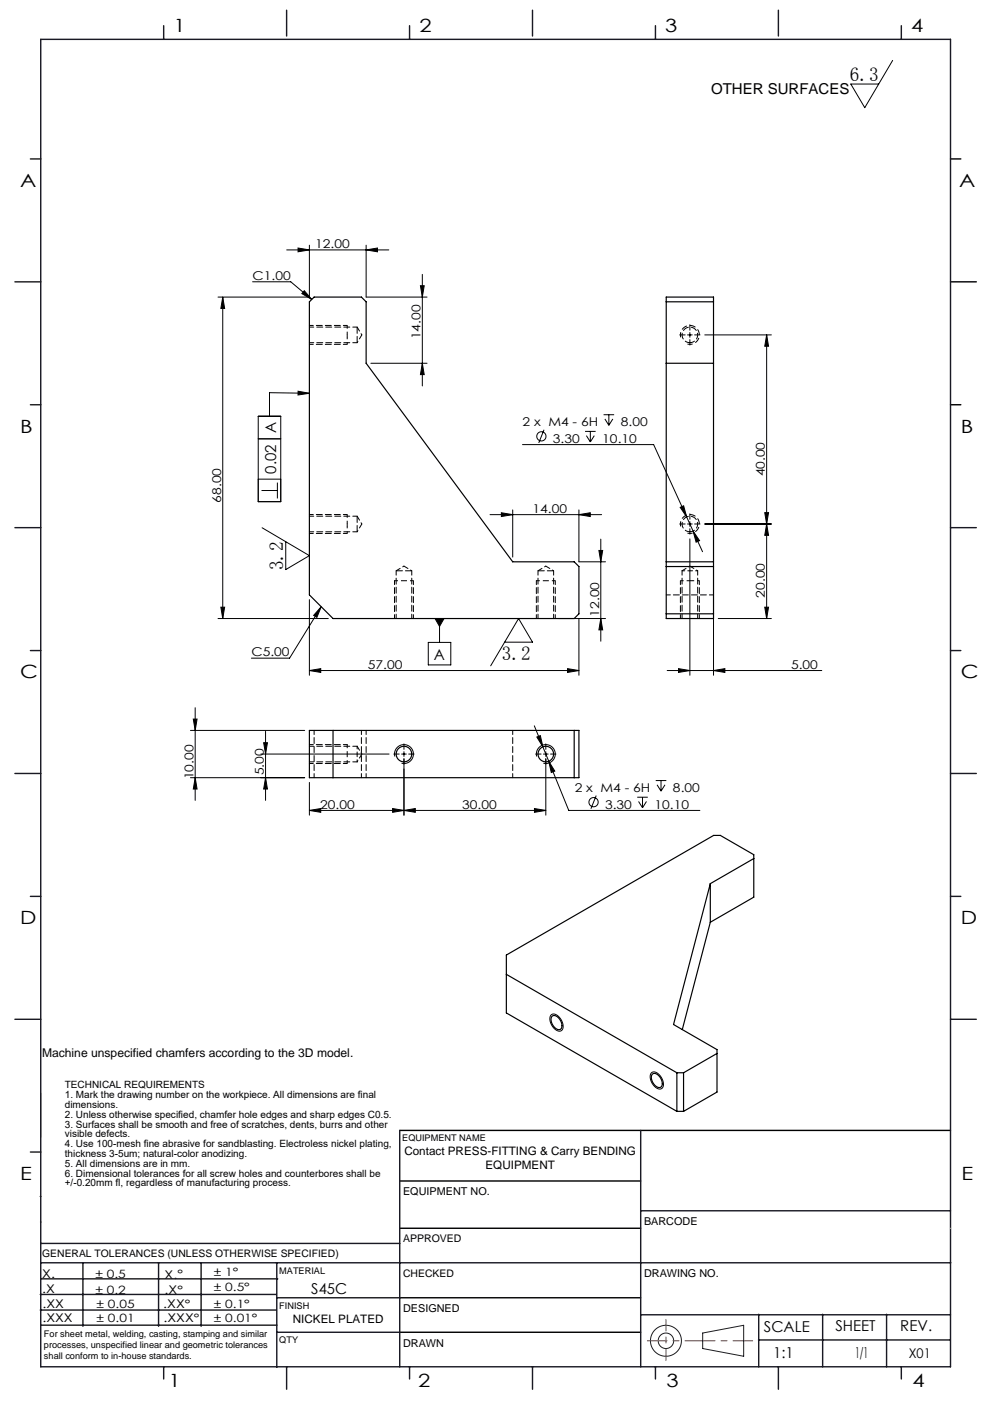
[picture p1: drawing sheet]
<svg xmlns="http://www.w3.org/2000/svg" width="210mm" height="297mm" viewBox="0 0 210 297" stroke-linecap="round" stroke-linejoin="round" font-family="sans-serif">
<g fill="none" stroke="#000" stroke-width=".21">
<path d="M188.8 12.8l-5.9 10-3-5h5.9M53.4 59.6h8.1l4.4 3.7M60.6 52.9h21.6M63 52.5l2.4 .4-2.4 .4zM65.4 51.9v10.9h-19.3M77.4 52.9l2.4-.4v.8zM77.4 51.9v10.9h12.9M89.3 58v23.6M47.1 62.8l.4 2.4h-.8zM47.1 62.8v68M64.4 61.5l1.5 1.8-2.1-1.2zM78.4 76.8h11.9"/>
<path d="M88.9 60.4h.8l-.4 2.4zM89.3 76.8l.4 2.4h-.8zM145.4 70.8h1M145.9 70.3v1M149 70.8h14.1M162.1 70.8l.4 2.4h-.8zM162.1 70.8v60M54.6 92.8h4.8M54.6 88.1h4.8v18h-4.8zM63 82.8l2.4 .4-2.4 .4zM65.4 83.2l-8.4-.1v5M110.5 94.1h27.7l10.4 22.6"/>
<path d="M115.1 90.9l-1.2 2.8M123.7 91.3h2.3M124 92.2l.8 1.3M124.8 91.3v2.2M125.7 92.2l-.9 1.3M127.6 87.7h2.3M127.9 88.6l.9 1.4M128.8 87.7v2.3M129.6 88.6l-.8 1.4M54.6 101.4h4.8M55.3 103.8h3.4M55.4 111.6l10 5.9-5 3v-5.9"/>
<path d="M58.7 102.1v3.3M103.6 108.9h23.6M106 108.5l2.4 .4-2.4 .4zM108.4 107.9v9.9M122.4 108.9l2.4-.4v.8zM122.4 107.9v10.9h5.7M126.7 116.4h.8l-.4 2.4zM127.1 114v21.6M143.8 107.3l.8-.3 .6 2.3zM145.4 110.8h1M145.9 110.3v1M145.9 114v28.8"/>
<path d="M146.6 112.3l1.3 2.1-.7 .3zM149 110.8h14.1M150.9 119.8v23M161.7 108.4h.8l-.4 2.4zM162.1 110.8l.4 2.4h-.8zM46.1 130.8h23.3M46.7 128.4h.8l-.4 2.4zM65.4 126.8v16M67.9 128.3l-.9 2.3-.7-.4zM67.9 128.3l-6.7 10.9h-8M90.6 135.9h4.7v4.8h-4.7zM92 130.8h1.9l-.9 1.7z"/>
<path d="M93 130.8v5.1M106.7 135.8h5.9l-2.9-5-5.9 10M118.1 130.8h10M122.4 130.8v12M127.1 130.8l.4 2.4h-.8zM151.9 130.8h11.2M161.7 128.4h.8l-.4 2.4zM40.3 154.5h24.1M40.9 152.1h.8l-.4 2.4zM41.3 149.7v19.6M55.2 159.5h27.1M55.8 157.1h.8l-.4 2.4z"/>
<path d="M56.2 154.7v14.6M65.4 141.8l2.4-.4v.8zM65.4 141.8h57M84.9 159.5h1M85.4 159v1M113 153.5l7.3 17.9h27.7M113.5 155.9l.8-.3 .5 2.4zM114.9 159.5h1M115.4 159v1M120 141.4l2.4 .4-2.4 .4zM141.1 141.8h32.7M143.5 141.4l2.4 .4-2.4 .4z"/>
<path d="M150.9 141.8l2.4-.4v.8zM40.3 164.5h24.1M41.3 164.5l.4 2.4h-.8zM56.2 164.5l.4 2.4h-.8zM65.4 171.4l2.4-.4v.8zM65.4 165.5v6.9M65.4 171.4h50M83 171l2.4 .4-2.4 .4zM83.5 160a2 2 0 0 1 1.8-2.5 2 2 0 0 1 2.1 2.2 2 2 0 0 1-2.5 1.7M85.4 171.4l2.4-.4v.8zM85.4 160.5v11.9M113 171l2.4 .4-2.4 .4z"/>
<path d="M113.5 160a2 2 0 0 1 1.8-2.5 2 2 0 0 1 2.1 2.2 2 2 0 0 1-2.5 1.7M115.4 160.5v11.9M116.1 161l1.2 2.1-.7 .3zM126.1 168.3l-1.1 2.8M134.8 168.6h2.2M135 169.5l.9 1.4M135.9 168.6v2.3M136.7 169.5l-.8 1.4M138.7 165.1h2.2M139 166l.8 1.4M139.8 165.1v2.3M140.6 166l-.8 1.4"/>
<path d="M116.5 214.8a1.19 1.19 0 0 1 1.9 .5 2.24 2.24 0 0 1 .4 2.7 1.63 1.63 0 0 1-2.1-1.2l-.4-1.1zM137.7 227a1.19 1.19 0 0 1 1.9 .5 2.25 2.25 0 0 1 .4 2.7 1.63 1.63 0 0 1-2.1-1.1l-.4-1.2z"/>
<circle cx="114.5" cy="92.3" r=".98"/>
<circle cx="125.5" cy="169.7" r=".98"/>
</g>
<path d="M73.4 71.3v1.5M73.4 111.3v1.5M146.3 122.8h1.6" fill="none" stroke="#000" stroke-width=".21" stroke-dasharray="1.3 .6" stroke-dashoffset=".8" stroke-linecap="butt"/>
<path d="M73.4 68.8v2M73.4 108.8v2M143.9 122.8h2M73.4 157.6v3.9" fill="none" stroke="#000" stroke-width=".21" stroke-dasharray="1.3 .6" stroke-dashoffset=".6" stroke-linecap="butt"/>
<path d="M83.4 122.8h4M113.4 122.8h4" fill="none" stroke="#000" stroke-width=".21" stroke-dasharray="1.3 .6" stroke-dashoffset=".5" stroke-linecap="butt"/>
<path d="M145.4 72.8a2 2 0 0 0 2.5-1.8 2 2 0 0 0-2.2-2.1 2 2 0 0 0-1.7 2.5M145.4 112.8a2 2 0 0 0 2.5-1.8 2 2 0 0 0-2.2-2.1 2 2 0 0 0-1.7 2.5" fill="none" stroke="#000" stroke-width=".21" stroke-dasharray="1.3 .6" stroke-dashoffset=".2" stroke-linecap="butt"/>
<g fill="none" stroke="#191924" stroke-width=".21">
<path d="M8.6 231.2v9.4M148.6 282l8.7-1.6v6.5l-8.7-1.6z"/>
<circle cx="140.8" cy="283.6" r="3.3"/>
<circle cx="140.8" cy="283.6" r="1.64"/>
</g>
<g fill="none" stroke="#000" stroke-width=".21" stroke-dasharray="15.2 1.3 1.3 1.3">
<path d="M144.9 70.8h-1.2M145.9 69.8v-1.1M145.9 71.8v1.2M146.9 70.8h1.1M144.9 110.8h-1.2M145.9 109.8v-1.1M145.9 111.8v1.2M146.9 110.8h1.1M84.4 159.5h-1.1M85.4 158.5v-1.1M86.4 159.5h1.2M114.4 159.5h-1.1"/>
<path d="M115.4 158.5v-1.1M116.4 159.5h1.2M85.4 160.5v1.2M115.4 160.5v1.2"/>
</g>
<g fill="none" stroke="#000" stroke-width=".21" stroke-dasharray="1.3 .6" stroke-dashoffset=".4">
<path d="M65.4 72.8h8M73.4 68.8h-8M65.4 112.8h8M73.4 108.8h-8M83.4 122.8v8M87.4 130.8v-8M113.4 122.8v8M117.4 130.8v-8M143.9 122.8v8M147.9 130.8v-8M150.9 125.8h-10M73.4 157.5h-8"/>
<path d="M76.4 154.5v10M77.4 154.5v10M108.4 154.5v10M65.4 161.5h8M66.4 164.5v-10"/>
</g>
<path d="M73.4 70.8v.5M73.4 110.8v.5M83.4 122.8h.1M113.4 122.8h.1M145.9 122.8h.4M73.4 157.5v.1" fill="none" stroke="#000" stroke-width=".21" stroke-dasharray="1.3 .6"/>
<path d="M201 33.6h2.2M201 59.6h5.5M201 85.6h2.2M84.5 239.1h116.5M84.6 259.8h50.9M84.6 249.8h50.9M84.6 274.5h50.9M84.5 281.8h51" fill="none" stroke="#000" stroke-width=".3"/>
<path d="M136.9 283.6h22.3" fill="none" stroke="#f00" stroke-width=".21" stroke-dasharray="6.3 1.3 1.3 1.3" stroke-dashoffset="2.2"/>
<path d="M140.8 287.8v-8.7" fill="none" stroke="#f00" stroke-width=".21" stroke-dasharray="6.3 1.3 1.3 1.3" stroke-dashoffset="3.9"/>
<g fill="none" stroke="#191924" stroke-width=".3">
<path d="M8.6 8.3h192.4v280.8h-192.4zM34.6 5.4v2.9M60.6 2.2v5.4M86.6 5.4v2.9M112.6 2.2v5.4M138.6 5.4v2.9M164.6 2.2v5.4M190.6 5.4v2.9M6.4 33.6h2.2M3.2 59.6h5.4M6.4 85.6h2.2M3.2 111.6h5.4"/>
<path d="M201 111.6h5.5M6.4 137.6h2.2M201 137.6h2.2M3.2 163.6h5.4M201 163.6h5.5M6.4 189.6h2.2M201 189.6h2.2M3.2 215.6h5.4M201 215.6h5.5M84.5 239.1v50M135.5 239.1v50M6.4 243.7h2.2"/>
<path d="M8.5 253.1h.1M8.6 258.5h.1M135.5 256.1h65.5M8.5 277.1h49.9M8.5 273.8h49.9M8.6 267.1h75.9M8.6 263h75.9M8.8 270.5h49.9M17.5 267.1v13.5M33.5 267.1v13.5M42.5 267.1v13.5M58.5 267.1v22.1"/>
<path d="M58.6 274.5h26M84.6 267.1h116.5M135.5 278.1h65.5M160.5 278v11.1M174 278v11.1M187.5 278v11.1M8.8 280.3h49.7M34.6 289.1v2.6M58.5 281.8h26M60.6 289.1v4.8M86.6 289.1v2.6M112.6 289.1v4.8"/>
<path d="M138.6 289.1v2.6M160.4 283.5h40.6M164.6 289.1v4.8M190.6 289.1v2.6"/>
</g>
<path d="M201 259.8h.1" fill="none" stroke="#c0c0c0" stroke-width=".21"/>
<g fill="#000">
<path d="M63 82.8l2.4 .4-2.4 .4zM92 130.8h1.9l-.9 1.7z"/>
<path d="M77.4 52.9l2.4-.4v.8zM63 52.5l2.4 .4-2.4 .4zM83 171l2.4 .4-2.4 .4zM65.4 171.4l2.4-.4v.8z"/>
<path d="M47.1 62.8l.4 2.4h-.8zM46.7 128.4h.8l-.4 2.4zM126.7 116.4h.8l-.4 2.4zM127.1 130.8l.4 2.4h-.8zM88.9 60.4h.8l-.4 2.4zM89.3 76.8l.4 2.4h-.8zM40.9 152.1h.8l-.4 2.4zM41.3 164.5l.4 2.4h-.8zM55.8 157.1h.8l-.4 2.4zM56.2 164.5l.4 2.4h-.8zM162.1 110.8l.4 2.4h-.8zM161.7 128.4h.8l-.4 2.4zM162.1 70.8l.4 2.4h-.8zM161.7 108.4h.8l-.4 2.4z"/>
<path d="M106 108.5l2.4 .4-2.4 .4zM122.4 108.9l2.4-.4v.8z"/>
<path d="M65.4 141.8l2.4-.4v.8zM120 141.4l2.4 .4-2.4 .4zM64.4 61.5l1.5 1.8-2.1-1.2zM67.9 128.3l-.9 2.3-.7-.4zM85.4 171.4l2.4-.4v.8zM113 171l2.4 .4-2.4 .4zM113.5 155.9l1.3 2.1-.5-2.4zM116.1 161l.5 2.4 .7-.3zM146.6 112.3l.6 2.4 .7-.3zM143.8 107.3l1.4 2-.6-2.3z"/>
<path d="M143.5 141.4l2.4 .4-2.4 .4zM150.9 141.8l2.4-.4v.8z"/>
</g>
<g fill="none" stroke="#000" stroke-width=".25">
<path d="M66.4 62.8h10l1 1v13l31 42h13l1 1v10l-1 1h-51l-5-5v-62zM140.9 62.8h10v68h-10zM140.9 76.8h10M140.9 63.8h10M140.9 118.8h10M140.9 119.8h10M140.9 129.8h10M65.4 154.5h57v10h-57zM70.4 154.5v10M121.4 154.5v10M150.2 195.1l9.2-5.3v-9l-7.1-4.1h-1.4l-43.8 25.3v12.3l36 20.8M150.2 186.9l-7.8 29.8 9.2 5.3v9l-7 4.1"/>
<path d="M150.2 186.9v8.2M150.2 195.1l-5.9 22.7M159.4 181.6l-9.2 5.3M107.1 206.1l36 20.8M116.8 214.9a1.73 1.73 0 0 1 2 1.7 .85 .85 0 0 1-.4 1.2 .85 .85 0 0 1-1.1-.5 1.85 1.85 0 0 1-.5-2.4zM138 227.2a1.73 1.73 0 0 1 2 1.7 .85 .85 0 0 1-.4 1.2 .85 .85 0 0 1-1.1-.5 1.85 1.85 0 0 1-.5-2.4zM143.1 226.9h1.5M143.1 235.1h1.5M143.1 226.9v8.2M144.6 226.9v8.2M151.6 222.8l-7 4.1"/>
<circle cx="85.4" cy="159.5" r="1.65"/>
<circle cx="115.4" cy="159.5" r="1.65"/>
</g>
<path d="M75.5 72.5v-3.3M75.5 112.5v-3.3M87.1 120.7h-3.3M117.1 120.7h-3.3" fill="none" stroke="#000" stroke-width=".21" stroke-dasharray="1.3 .6" stroke-dashoffset="-.1"/>
<path d="M65.4 72.5h10.1M75.5 69.2h-10.1M65.4 112.5h10.1M75.5 109.2h-10.1M83.8 120.7v10.1M87.1 130.8v-10.1M113.8 120.7v10.1M117.1 130.8v-10.1M144.2 120.7v10.1M147.5 130.8v-10.1M75.5 157.9h-10.1M65.4 161.2h10.1" fill="none" stroke="#000" stroke-width=".21" stroke-dasharray="1.3 .6" stroke-dashoffset=".3"/>
<path d="M75.5 72.5l1-1.7M76.5 70.8l-1-1.6M75.5 112.5l1-1.7M76.5 110.8l-1-1.6M85.4 119.8l-1.6 .9M115.4 119.8l-1.6 .9M145.9 119.8l-1.7 .9M87.1 120.7l-1.7-.9M117.1 120.7l-1.7-.9M147.5 120.7l-1.6-.9M76.5 159.5l-1-1.6M75.5 161.2l1-1.7" fill="none" stroke="#000" stroke-width=".21" stroke-dasharray="1.3 .6" stroke-dashoffset="1"/>
<path d="M145.9 120.7h-1.7M147.5 120.7h-1.6M75.5 159.5v-1.6M75.5 161.2v-1.7" fill="none" stroke="#000" stroke-width=".21" stroke-dasharray="1.3 .6" stroke-dashoffset=".8"/>
<path d="M145.9 72.5a1.65 1.65 0 0 1-1.5-2.4 1.65 1.65 0 0 1 2.8-.3 1.65 1.65 0 0 1-.9 2.6l-.4 .1M145.9 112.5a1.65 1.65 0 0 1-1.5-2.4 1.65 1.65 0 0 1 2.8-.3 1.65 1.65 0 0 1-.9 2.6l-.4 .1" fill="none" stroke="#000" stroke-width=".21" stroke-dasharray="1.3 .6" stroke-dashoffset=".2"/>
<g font-size="4.1">
<text x="179.7" y="17.2">6.3</text>
<text x="59.9" y="120.7" transform="rotate(-90 59.9 120.7)">3.2</text>
<text x="106.1" y="139.7">3.2</text>
</g>
<g font-size="3.9">
<text x="36.7" y="6.9">1</text>
<text x="88.7" y="6.9">2</text>
<text x="140.7" y="6.9">3</text>
<text x="192.7" y="6.9">4</text>
<text x="4.2" y="39.5">A</text>
<text x="202.9" y="39.5">A</text>
<text x="4.2" y="91.5">B</text>
<text x="203.2" y="91.5">B</text>
<text x="4.2" y="143.5">C</text>
<text x="203.2" y="143.5">C</text>
<text x="4.2" y="195.5">D</text>
<text x="203.2" y="195.5">D</text>
<text x="4.2" y="249.6">E</text>
<text x="203.3" y="249.6">E</text>
<text x="35.7" y="293.4">1</text>
<text x="88.4" y="293.4">2</text>
<text x="141" y="293.4">3</text>
<text x="193" y="293.4">4</text>
</g>
<g font-size="3.2">
<text x="150.4" y="20">OTHER SURFACES</text>
<text x="58.4" y="91.6" transform="rotate(-90 58.4 91.6)">A</text>
<text x="58.4" y="100.2" transform="rotate(-90 58.4 100.2)">0.02</text>
<text x="91.8" y="139.7">A</text>
<text x="65.8" y="273.6">S45C</text>
<text x="161.6" y="281.7">SCALE</text>
<text x="176.7" y="281.5">SHEET</text>
<text x="190.4" y="281.5">REV.</text>
<text x="163.5" y="287.3">1:1</text>
<text x="180.8" y="287.3">1/1</text>
</g>
<text font-size="2.8" x="192.2" y="287.3">X01</text>
<g font-size="2.6">
<text x="66.6" y="52.5">12.00</text>
<text x="53.4" y="59.2">C1.00</text>
<text x="89" y="71.8" transform="rotate(-90 89 71.8)">14.00</text>
<text x="110.5" y="90.1">2 x M4 - 6H</text>
<text x="116.9" y="93.7">3.30</text>
<text x="127.4" y="93.7">10.10</text>
<text x="131.3" y="90.1">8.00</text>
<text x="161.8" y="100.8" transform="rotate(-90 161.8 100.8)">40.00</text>
<text x="46.7" y="106.3" transform="rotate(-90 46.7 106.3)">68.00</text>
<text x="112.6" y="108.5">14.00</text>
<text x="126.7" y="130.4" transform="rotate(-90 126.7 130.4)">12.00</text>
<text x="161.8" y="126.4" transform="rotate(-90 161.8 126.4)">20.00</text>
<text x="53.2" y="138.9">C5.00</text>
<text x="77.8" y="141.5">57.00</text>
<text x="167.3" y="141.5">5.00</text>
<text x="40.9" y="164.8" transform="rotate(-90 40.9 164.8)">10.00</text>
<text x="55.8" y="164" transform="rotate(-90 55.8 164)">5.00</text>
<text x="121.5" y="167.5">2 x M4 - 6H</text>
<text x="142.3" y="167.5">8.00</text>
<text x="67.7" y="171.1">20.00</text>
<text x="97.8" y="171.1">30.00</text>
<text x="128" y="171">3.30</text>
<text x="138.4" y="171">10.10</text>
<text x="8.9" y="223.5">Machine unspecified chamfers according to the 3D model.</text>
</g>
<g font-size="2.5">
<text x="85.5" y="244.4">Contact PRESS-FITTING &amp; Carry BENDING</text>
<text x="102.7" y="247.3">EQUIPMENT</text>
<text x="8.9" y="273.6">.X</text>
<text x="8.9" y="270.4">X.</text>
<text x="34.8" y="273.7">.X°</text>
<text x="34.8" y="270.5">X.°</text>
<text x="9" y="276.7">.XX</text>
<text x="9" y="279.7">.XXX</text>
<text x="34.5" y="276.7">.XX°</text>
<text x="34.6" y="279.8">.XXX°</text>
<text x="61.9" y="279.8">NICKEL PLATED</text>
</g>
<g font-size="2.4">
<text x="45.2" y="270">± 1°</text>
<text x="20.2" y="270.4">± 0.5</text>
<text x="20.2" y="273.7">± 0.2</text>
<text x="45.2" y="273.2">± 0.5°</text>
<text x="20.4" y="279.7">± 0.01</text>
<text x="20.4" y="276.7">± 0.05</text>
<text x="45.2" y="276.7">± 0.1°</text>
<text x="45.2" y="279.7">± 0.01°</text>
</g>
<g font-size="2.3">
<text x="85.2" y="252.9">EQUIPMENT NO.</text>
<text x="136.2" y="259.2">BARCODE</text>
<text x="136.2" y="270.2">DRAWING NO.</text>
<text x="85.2" y="277.6">DESIGNED</text>
<text x="85.2" y="284.9">DRAWN</text>
</g>
<g font-size="2.2">
<text x="85.2" y="262.8">APPROVED</text>
<text x="8.9" y="265.9">GENERAL TOLERANCES (UNLESS OTHERWISE SPECIFIED)</text>
<text x="85.2" y="270.1">CHECKED</text>
</g>
<g font-size="2.1">
<text x="13.7" y="230.3">TECHNICAL REQUIREMENTS</text>
<text x="13.7" y="232.3">1. Mark the drawing number on the workpiece. All dimensions are final</text>
<text x="13.7" y="234.4">dimensions.</text>
<text x="13.7" y="236.5">2. Unless otherwise specified, chamfer hole edges and sharp edges C0.5.</text>
<text x="13.7" y="238.5">3. Surfaces shall be smooth and free of scratches, dents, burrs and other</text>
<text x="13.7" y="240.6">visible defects.</text>
<text x="13.7" y="242.7">4. Use 100-mesh fine abrasive for sandblasting. Electroless nickel plating,</text>
<text x="13.7" y="244.7">thickness 3-5um; natural-color anodizing.</text>
<text x="13.7" y="246.8">5. All dimensions are in mm.</text>
<text x="13.7" y="248.9">6. Dimensional tolerances for all screw holes and counterbores shall be</text>
<text x="13.7" y="250.9">+/-0.20mm f</text>
<text x="24.5" y="250.9">l, regardless of manufacturing process.</text>
</g>
<g font-size="1.9">
<text x="85.1" y="241.5">EQUIPMENT NAME</text>
<text x="59.1" y="269.5">MATERIAL</text>
<text x="59.1" y="276.9">FINISH</text>
<text x="9.3" y="282.9">For sheet metal, welding, casting, stamping and similar</text>
<text x="9.3" y="285.1">processes, unspecified linear and geometric tolerances</text>
<text x="9.3" y="287.4">shall conform to in-house standards.</text>
<text x="59.1" y="284.2">QTY</text>
</g>
</svg>
